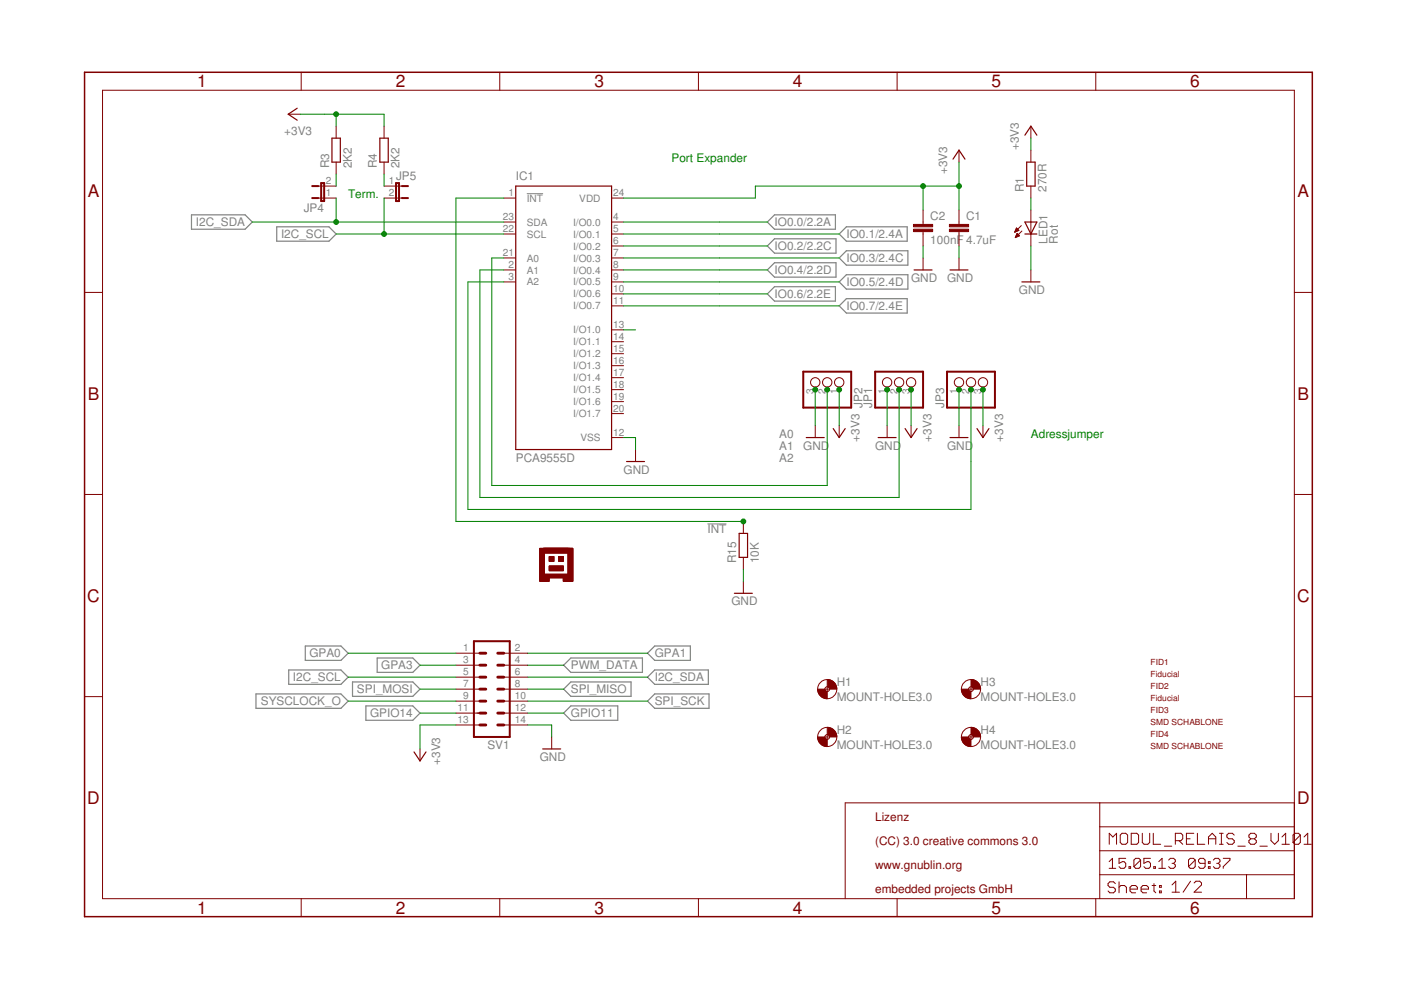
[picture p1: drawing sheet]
<svg xmlns="http://www.w3.org/2000/svg" width="297mm" height="210mm" viewBox="0 0 297 210" stroke-linecap="round" stroke-linejoin="round" font-family="sans-serif">
<path d="M111.7 41.1h3.4M150 111.1h4" fill="none" stroke="#808080" stroke-width=".21"/>
<g fill="none" stroke="#808080" stroke-width=".25">
<path d="M40.6 45.6h11.4l1.5 1.5-1.5 1.5h-11.4zM58.7 48.1h11l1.6 1.5-1.6 1.5h-11zM164.2 45.6h12.9v3h-12.9l-1.5-1.5zM164.2 50.6h13v3.1h-13l-1.5-1.5zM164.2 55.7h13v3.1h-13l-1.5-1.6zM179.5 48.1h12.8v3h-12.8l-1.6-1.5zM179.5 53.2h13v3h-13l-1.6-1.5zM179.5 58.3h13v3h-13l-1.6-1.5zM164.2 60.8h12.9v3h-12.9l-1.5-1.5zM179.5 63.3h12.8v3.1h-12.8l-1.6-1.5zM64.7 137h7.6l1.5 1.5-1.5 1.5h-7.6zM80 139.5h7.5l1.5 1.5-1.5 1.6h-7.5z"/>
<path d="M137.3 138.5l1.5-1.5h7.6v3h-7.6zM54.3 147.1h18l1.5 1.6-1.5 1.5h-18zM61.2 142h11.1l1.5 1.6-1.5 1.5h-11.1zM74.7 144.6h12.8l1.5 1.5-1.5 1.5h-12.8zM77.6 149.7h9.9l1.5 1.5-1.5 1.5h-9.9zM119.5 151.2l1.5-1.5h10v3h-10zM119.5 146.1l1.5-1.5h12.8v3h-12.8zM119.5 141l1.5-1.5h15.2v3.1h-15.2zM137.3 148.7l1.5-1.6h11.5v3.1h-11.5zM137.3 143.6l1.5-1.6h11.4v3.1h-11.4z"/>
</g>
<g fill="none" stroke="#800000" stroke-width=".21">
<path d="M21.7 19.1h252.7v171.4h-252.7zM63.9 15.3v3.8M106 15.3v3.8M148.1 15.3v3.8M190.2 15.3v3.8M232.3 15.3v3.8M61.1 24.2h2.5M67.5 39.5h3.8M71.3 26.8v2.5M71.3 34.4v2.5M81.4 26.8v2.5M81.4 34.4v2.5"/>
<path d="M81.4 39.5h3.8M203.3 31.8v2.6M218.6 26.8v2.5M218.6 31.8v2.6M218.6 39.5v2.5M67.5 42h3.8M81.4 42h3.8M106.8 49.6h2.5M106.8 47.1h2.5M106.8 54.7h2.5M106.8 57.2h2.5M106.8 59.8h2.5"/>
<path d="M106.8 42h2.5M129.7 49.6h2.5M129.7 47.1h2.5M129.7 54.7h2.5M129.7 57.2h2.5M129.7 59.8h2.5M129.7 42h2.5M129.7 52.2h2.5M195.7 44.5v3.1M195.7 49.1v3.1M195.7 54.7v2.5M203.3 44.5v3.1"/>
<path d="M203.3 49.1v3.1M203.3 54.7v2.5M215.2 49.1h.2M215.2 49h.4M215.3 48.9h.6M215.3 50.3h.1M215.3 48.8h.6M215.3 50.2h.3M215.4 50.1h.5M215.4 48.6h.4M215.4 48.5h.3M215.4 50h.7"/>
<path d="M215.5 48.4h.1M215.5 49.8h.5M215.5 48.3l.5 .6-.9 .3zM215.5 49.7h.4M215.6 49.6h.2M215.6 49.5l-.3 .9M215.6 49.5l.6 .5M215.6 49.5h.1M216.2 50l-.9 .4M216.5 47.8l-1.4 1.4M216.7 49l-1.4 1.4M218.6 44.5v7.7"/>
<path d="M218.6 57.2v2.6M17.9 62h3.8M129.7 62.3h2.5M129.7 64.9h2.5M129.7 69.9h2.5M129.7 72.5h2.5M129.7 75h2.5M129.7 77.5h2.5M274.4 62h3.8M129.7 92.8h2.5M129.7 80.1h2.5M129.7 82.6h2.5"/>
<path d="M129.7 85.2h2.5M129.7 87.7h2.5M134.7 95.3v2.6M172.8 82.1v.5M172.8 90.2v2.6M175.4 82.1v.5M177.9 82.1v.5M177.9 90.2v2.6M188.1 82.1v.5M188.1 90.2v2.6M190.6 82.1v.5M193.2 82.1v.5"/>
<path d="M193.2 90.2v2.6M203.3 82.1v.5M203.3 90.2v2.6M205.9 82.1v.5M208.4 82.1v.5M208.4 90.2v2.6M17.9 104.8h3.8M157.6 110.6v2.5M157.6 118.2v2.5M274.4 104.8h3.8M96.7 138.5h5M106.8 138.5h5.1"/>
<path d="M157.6 123.3v2.5M17.9 147.7h3.8M89 158.8v2.5M96.7 151.2h5M96.7 141h5M96.7 143.6h5M96.7 146.1h5M96.7 148.7h5M96.7 153.7h5M106.8 151.2h5.1M106.8 141h5.1M106.8 143.6h5.1"/>
<path d="M106.8 146.1h5.1M106.8 148.7h5.1M106.8 153.7h5.1M117 156.3v2.5M174.9 146.1h1M174.9 156.3h1M175.4 145.6v1M175.4 155.7v1.1M205.4 146.1h1M205.4 156.3h1M205.9 145.6v1M205.9 155.7v1.1"/>
<path d="M274.4 147.7h3.8M233.2 170.2v20.3M233.2 175.3h41.2M235.2 179v-2.3l.7 .8 .8-.8v2.3M237.9 176.7h.8l.4 .4v1.5l-.4 .4h-.8l-.4-.4v-1.5zM239.8 176.7h1.2l.4 .4v1.5l-.4 .4h-1.2zM242.2 176.7v1.9l.4 .4h.8l.4-.4v-1.9M244.5 176.7v2.3h1.6M246.9 179.4h1.5M249.2 178.2h1.2l.4-.4v-.7l-.4-.4h-1.2v2.3M250 178.2l.8 .8M251.5 177.8h.8"/>
<path d="M253.1 176.7h-1.6v2.3h1.6M253.9 176.7v2.3h1.5M256.2 177.8h1.6M256.2 179v-1.5l.8-.8 .8 .8v1.5M258.6 176.7h.7M258.6 179h.7M259 176.7v2.3M261.7 177.1l-.4-.4h-.8l-.4 .4v.4l.4 .3h.8l.4 .4v.4l-.4 .4h-.8l-.4-.4M262.4 179.4h1.6M265.2 177.8l-.4-.3v-.4l.4-.4h.8l.4 .4v.4l-.4 .3M265.2 177.8l-.4 .4v.4l.4 .4h.8l.4-.4v-.4l-.4-.4M265.2 177.8h.8"/>
<path d="M267.1 179.4h1.6M269.5 176.7v1.5l.8 .8 .7-.8v-1.5M271.8 179h1.6M271.8 177.5l.8-.8v2.3M274.4 170.2h-95.2v20.3M275.7 177.1l-.4-.4h-.8l-.3 .4v1.5M275.7 177.1v1.5l-.4 .4h-.8l-.3-.4M275.7 177.1l-1.5 1.5M276.5 179h1.5M276.5 177.5l.8-.8v2.3M63.9 190.5v3.9M106 190.5v3.9"/>
<path d="M148.1 190.5v3.9M190.2 190.5v3.9M232.3 190.5v3.9M233.2 185.5h41.2M233.2 180.4h41.2M235.2 182.7l.7-.7v2.1M235.2 184.1h1.4M236.5 187.3l-.4-.3h-.8l-.4 .3v.4l.4 .4h.8l.4 .4v.4l-.4 .4h-.8l-.4-.4M237.3 187v2.3M237.3 188.1l.3-.4h.8l.4 .4v1.2M238.7 182h-1.4v1l.7-.3h.3l.4 .3v.7l-.4 .4h-.7l-.3-.4M239.4 183.7h.3v.4h-.3z"/>
<path d="M239.6 188.5h1.6v-.4l-.4-.4h-.8l-.4 .4v.8l.4 .4h.8M241.8 182.4v1.3l-.3 .4h-.7l-.4-.4M241.8 182.4l-.3-.4h-.7l-.4 .4v1.3M241.8 182.4l-1.4 1.3M241.9 188.5h1.6v-.4l-.4-.4h-.8l-.4 .4v.8l.4 .4h.8M243.9 182h-1.4v1l.7-.3h.4l.3 .3v.7l-.3 .4h-.7l-.4-.4M244.3 187.7h.7M244.6 183.7h.4v.4h-.4zM244.7 187.3v1.6l.3 .4M245.7 184.1h1.4M245.7 182.7l.7-.7v2.1M245.8 187.7h.4v.4h-.4z"/>
<path d="M245.8 188.9h.4v.4h-.4zM247.8 182.4l.3-.4h.7l.4 .4v.3l-.4 .3M248.5 183h.3M248.5 187.6l.8-.8v2.4M248.5 189.2h1.6M248.8 183l.4 .4v.3l-.4 .4h-.7l-.3-.4M252.4 186.8l-1.6 2.4M253.2 187.2l.4-.4h.8l.3 .4v.4l-1.5 1.6h1.5M253.4 182.4v1.3l-.4 .4h-.7l-.3-.4M253.4 182.4l-.4-.4h-.7l-.3 .4v1.3M253.4 182.4l-1.4 1.3M255.5 183h-1.1l-.3-.3v-.3l.3-.4h.8l.3 .4v1.3l-.3 .4h-.8l-.3-.4"/>
<path d="M256.2 182.7h.4v.3h-.4zM256.2 183.7h.4v.4h-.4zM257.3 182.4l.3-.4h.7l.4 .4v.3l-.4 .3M258 183h.3M258.3 183l.4 .4v.3l-.4 .4h-.7l-.3-.4M259.4 182h1.4v.4l-1.4 1.3v.4M264.3 185.5v5"/>
<circle cx="172.8" cy="81.1" r=".99"/>
<circle cx="175.4" cy="81.1" r=".99"/>
<circle cx="177.9" cy="81.1" r=".99"/>
<circle cx="188.1" cy="81.1" r=".99"/>
<circle cx="190.6" cy="81.1" r=".99"/>
<circle cx="193.2" cy="81.1" r=".99"/>
<circle cx="203.3" cy="81.1" r=".99"/>
<circle cx="205.9" cy="81.1" r=".99"/>
<circle cx="208.4" cy="81.1" r=".99"/>
<circle cx="175.4" cy="146.1" r="2.03"/>
<circle cx="175.4" cy="156.3" r="2.03"/>
<circle cx="175.4" cy="146.1" r=".51"/>
<circle cx="175.4" cy="156.3" r=".51"/>
<circle cx="205.9" cy="156.3" r="2.03"/>
<circle cx="205.9" cy="146.1" r="2.03"/>
<circle cx="205.9" cy="156.3" r=".51"/>
<circle cx="205.9" cy="146.1" r=".51"/>
</g>
<path d="M17.9 15.3h260.3v179.1h-260.3z" fill="none" stroke="#800000" stroke-width=".32"/>
<path d="M66.2 39.5h1.3M68.1 38.8h.6v3.8h-.6zM84 38.8h.6v3.8h-.6zM85.2 39.5h1.3M66.2 42h1.3M85.2 42h1.3M170.3 78.8h10.2v7.6h-10.2zM185.5 78.8h10.2v7.6h-10.2zM200.8 78.8h10.1v7.6h-10.1zM100.5 136h7.6v20.3h-7.6z" fill="none" stroke="#800000" stroke-width=".42"/>
<g fill="none" stroke="#800000" stroke-width=".61">
<path d="M101.7 138.5h1.3M105.5 138.5h1.3M101.7 148.7h1.3M101.7 146.1h1.3M101.7 143.6h1.3M101.7 141h1.3M101.7 151.2h1.3M101.7 153.7h1.3M105.5 148.7h1.3M105.5 146.1h1.3M105.5 143.6h1.3M105.5 141h1.3"/>
<path d="M105.5 151.2h1.3M105.5 153.7h1.3"/>
</g>
<g fill="none" stroke="#800000" stroke-width=".25">
<path d="M63 22.9l-1.9 1.3 1.9 1.3M70.4 29.3h1.8v5.1h-1.8zM80.5 29.3h1.8v5.1h-1.8zM109.3 39.5h20.4v55.8h-20.4zM202.1 33.7l1.2-1.9 1.3 1.9M217.3 28.7l1.3-1.9 1.2 1.9M217.7 34.4h1.8v5.1h-1.8zM193.8 57.2h3.8M201.4 57.2h3.8M216.7 59.8h3.8M217.3 47.1h2.5l-1.2 2.5zM217.3 49.6h2.5"/>
<path d="M132.8 97.9h3.9M170.9 92.8h3.9M176.7 90.9l1.2 1.9 1.3-1.9M186.2 92.8h3.8M191.9 90.9l1.3 1.9 1.2-1.9M201.4 92.8h3.8M207.1 90.9l1.3 1.9 1.3-1.9M156.7 113.1h1.8v5.1h-1.8zM155.7 125.8h3.8M87.8 159.4l1.2 1.9 1.3-1.9M115.1 158.8h3.8"/>
</g>
<g fill="#800000" stroke="#800000" stroke-width=".21">
<path d="M201.3 48.6h4.1v.5h-4.1z"/>
<path d="M201.3 47.6h4.1v.5h-4.1z"/>
<path d="M193.7 48.6h4v.5h-4z"/>
<path d="M193.7 47.6h4v.5h-4z"/>
<path d="M115.2 116.2h5.5v.8h-5.5z"/>
<path d="M120.7 116.3h.7v7h-.7z"/>
<path d="M115.1 122.4h.8v.9h-.8z"/>
<path d="M119.9 122.4h.8v.9h-.8z"/>
<path d="M116.4 120h3v1h-3z"/>
<path d="M116.4 118h1.1v1h-1.1z"/>
<path d="M114.4 116.3h1v7h-1z"/>
<path d="M115.4 116.2h5v1.1h-5z"/>
<path d="M120.4 116.3h1v7h-1z"/>
<path d="M115.4 121.8h5v.7h-5z"/>
<path d="M115.4 122.2h1v1.1h-1z"/>
<path d="M119.4 122.2h1v1.1h-1z"/>
<path d="M118.4 118h1v1h-1z"/>
</g>
<g fill="#800000" stroke="#800000" stroke-width=".21">
<path d="M175.4 144.1a2 2 0 0 1 2 2h-1.5l-.1-.3-.4-.2z" fill-rule="evenodd"/>
<path d="M173.4 146.1h1.5l.2 .4 .3 .1v1.5a2.04 2.04 0 0 1-2-2z" fill-rule="evenodd"/>
<path d="M175.4 154.2a2.04 2.04 0 0 1 2 2.1h-1.5l-.1-.3-.4-.3z" fill-rule="evenodd"/>
<path d="M173.4 156.3h1.5l.2 .4 .3 .1v1.5a2 2 0 0 1-2-2z" fill-rule="evenodd"/>
<path d="M205.9 144.1a2 2 0 0 1 2 2h-1.5l-.1-.3-.4-.2z" fill-rule="evenodd"/>
<path d="M203.8 146.1h1.6v.3l.5 .2v1.5a2.04 2.04 0 0 1-2.1-2z" fill-rule="evenodd"/>
<path d="M205.9 154.2a2.04 2.04 0 0 1 2 2.1h-1.5l-.2-.4-.3-.2z" fill-rule="evenodd"/>
<path d="M203.8 156.3h1.6v.3l.5 .2v1.5a2 2 0 0 1-2.1-2z" fill-rule="evenodd"/>
</g>
<g fill="none" stroke="#008000" stroke-width=".21">
<path d="M63.6 24.2h17.8v2.6M71.3 24.2v2.6M71.3 36.9v2.6M81.4 36.9v2.6M195.7 39.5v5M203.3 34.4v10.1M203.3 39.5h-43.2v2.5h-27.9M218.6 29.3v2.5M53.5 47.1h53.3M71.3 42v5.1M71.3 49.6h35.5M81.4 42v7.6"/>
<path d="M106.8 42h-10.1v68.6h60.9M106.8 54.7h-2.5v48.2h71.1v-20.3M106.8 57.2h-5.1v48.3h88.9v-22.9M106.8 59.8h-7.6v48.2h106.7v-25.4M132.2 47.1h30.5M132.2 49.6h45.7M132.2 52.2h30.5M132.2 54.7h45.7M132.2 57.2h30.5M132.2 59.8h45.7M195.7 52.2v2.5M203.3 52.2v2.5"/>
<path d="M218.6 42v2.5M218.6 52.2v5M132.2 62.3h30.5M132.2 64.9h45.7M132.2 69.9h2.5M132.2 92.8h2.5v2.5M172.8 82.6v7.6M177.9 82.6v7.6M188.1 82.6v7.6M193.2 82.6v7.6M203.3 82.6v7.6M208.4 82.6v7.6"/>
<path d="M73.8 138.5h22.9M111.9 138.5h25.4M157.6 120.7v2.6M73.8 148.7h22.9M73.8 143.6h22.9M89 151.2h7.7M89 146.1h7.7M89 141h7.7M96.7 153.7h-7.7v5.1M111.9 153.7h5.1v2.6M111.9 151.2h7.6M111.9 148.7h25.4"/>
<path d="M111.9 146.1h7.6M111.9 141h7.6M111.9 143.6h25.4"/>
</g>
<g fill="#008000" stroke="#008000" stroke-width=".21">
<circle cx="172.8" cy="82.6" r=".51"/>
<circle cx="188.1" cy="82.6" r=".51"/>
<circle cx="203.3" cy="82.6" r=".51"/>
<circle cx="203.3" cy="39.5" r=".51"/>
<circle cx="195.7" cy="39.5" r=".51"/>
<circle cx="71.3" cy="24.2" r=".51"/>
<circle cx="177.9" cy="82.6" r=".51"/>
<circle cx="193.2" cy="82.6" r=".51"/>
<circle cx="208.4" cy="82.6" r=".51"/>
<circle cx="175.4" cy="82.6" r=".51"/>
<circle cx="190.6" cy="82.6" r=".51"/>
<circle cx="205.9" cy="82.6" r=".51"/>
<circle cx="157.6" cy="110.6" r=".51"/>
<circle cx="71.3" cy="47.1" r=".51"/>
<circle cx="81.4" cy="49.6" r=".51"/>
</g>
<g font-size="3.7" fill="#800000">
<text x="41.8" y="18.5">1</text>
<text x="83.9" y="18.5">2</text>
<text x="126" y="18.5">3</text>
<text x="168.1" y="18.5">4</text>
<text x="210.2" y="18.5">5</text>
<text x="252.4" y="18.5">6</text>
<text x="18.6" y="41.9">A</text>
<text x="275.1" y="41.9">A</text>
<text x="18.6" y="84.7">B</text>
<text x="275.1" y="84.7">B</text>
<text x="18.5" y="127.6">C</text>
<text x="275" y="127.6">C</text>
<text x="18.5" y="170.4">D</text>
<text x="275" y="170.4">D</text>
<text x="41.8" y="193.7">1</text>
<text x="83.9" y="193.7">2</text>
<text x="126" y="193.7">3</text>
<text x="168.1" y="193.7">4</text>
<text x="210.2" y="193.7">5</text>
<text x="252.4" y="193.7">6</text>
</g>
<g font-size="2.5" fill="#808080">
<text x="60.3" y="28.5">+3V3</text>
<text x="69.8" y="35.6" transform="rotate(-90 69.8 35.6)">R3</text>
<text x="74.6" y="35.6" transform="rotate(-90 74.6 35.6)">2K2</text>
<text x="79.9" y="35.6" transform="rotate(-90 79.9 35.6)">R4</text>
<text x="84.7" y="35.6" transform="rotate(-90 84.7 35.6)">2K2</text>
<text x="216" y="31.8" transform="rotate(-90 216 31.8)">+3V3</text>
<text x="84" y="38.2">JP5</text>
<text x="109.4" y="38.2">IC1</text>
<text x="200.8" y="36.9" transform="rotate(-90 200.8 36.9)">+3V3</text>
<text x="217.1" y="40.7" transform="rotate(-90 217.1 40.7)">R1</text>
<text x="221.9" y="40.7" transform="rotate(-90 221.9 40.7)">270R</text>
<text x="41.5" y="48">I2C_SDA</text>
<text x="64.4" y="45">JP4</text>
<text x="164.2" y="48">IO0.0/2.2A</text>
<text x="197.2" y="46.7">C2</text>
<text x="204.8" y="46.7">C1</text>
<text x="59.6" y="50.5">I2C_SCL</text>
<text x="164.2" y="53">IO0.2/2.2C</text>
<text x="179.5" y="50.5">IO0.1/2.4A</text>
<text x="197.2" y="51.8">100nF 4.7uF</text>
<text x="222.1" y="51.6" transform="rotate(-90 222.1 51.6)">LED1</text>
<text x="224.3" y="51.6" transform="rotate(-90 224.3 51.6)">Rot</text>
<text x="164.2" y="58.1">IO0.4/2.2D</text>
<text x="179.5" y="55.6">IO0.3/2.4C</text>
<text x="193.2" y="59.8">GND</text>
<text x="200.8" y="59.8">GND</text>
<text x="164.2" y="63.2">IO0.6/2.2E</text>
<text x="179.5" y="60.7">IO0.5/2.4D</text>
<text x="179.5" y="65.7">IO0.7/2.4E</text>
<text x="216" y="62.3">GND</text>
<text x="182.9" y="86.4" transform="rotate(-90 182.9 86.4)">JP2</text>
<text x="184.9" y="86.4" transform="rotate(-90 184.9 86.4)">JP1</text>
<text x="200.2" y="86.4" transform="rotate(-90 200.2 86.4)">JP3</text>
<text x="165.2" y="92.8">A0</text>
<text x="165.2" y="95.3">A1</text>
<text x="170.3" y="95.3">GND</text>
<text x="182.2" y="93.6" transform="rotate(-90 182.2 93.6)">+3V3</text>
<text x="185.5" y="95.3">GND</text>
<text x="197.5" y="93.6" transform="rotate(-90 197.5 93.6)">+3V3</text>
<text x="200.8" y="95.3">GND</text>
<text x="212.7" y="93.6" transform="rotate(-90 212.7 93.6)">+3V3</text>
<text x="109.4" y="97.9">PCA9555D</text>
<text x="132.2" y="100.4">GND</text>
<text x="165.2" y="97.9">A2</text>
<text x="150" y="113.1">INT</text>
<text x="156.1" y="119.4" transform="rotate(-90 156.1 119.4)">R15</text>
<text x="160.9" y="119.4" transform="rotate(-90 160.9 119.4)">10K</text>
<text x="155.1" y="128.3">GND</text>
<text x="65.6" y="139.4">GPA0</text>
<text x="80.8" y="141.9">GPA3</text>
<text x="121" y="141.9">PWM_DATA</text>
<text x="138.8" y="139.4">GPA1</text>
<text x="55.3" y="149.5">SYSCLOCK_O</text>
<text x="62.1" y="144.5">I2C_SCL</text>
<text x="75.7" y="147">SPI_MOSI</text>
<text x="121" y="147">SPI_MISO</text>
<text x="138.8" y="149.5">SPI_SCK</text>
<text x="138.8" y="144.5">I2C_SDA</text>
<text x="177.4" y="148.6">MOUNT-HOLE3.0</text>
<text x="177.4" y="145.5">H1</text>
<text x="207.9" y="148.6">MOUNT-HOLE3.0</text>
<text x="207.9" y="145.5">H3</text>
<text x="78.5" y="152.1">GPIO14</text>
<text x="121" y="152.1">GPIO11</text>
<text x="177.4" y="155.7">H2</text>
<text x="207.9" y="155.7">H4</text>
<text x="103.3" y="158.8">SV1</text>
<text x="114.4" y="161.3">GND</text>
<text x="177.4" y="158.7">MOUNT-HOLE3.0</text>
<text x="207.9" y="158.7">MOUNT-HOLE3.0</text>
<text x="93.4" y="162.2" transform="rotate(-90 93.4 162.2)">+3V3</text>
</g>
<g font-size="2.5" fill="#008000">
<text x="142.4" y="34.4">Port Expander</text>
<text x="73.8" y="42">Term.</text>
<text x="218.6" y="92.8">Adressjumper</text>
</g>
<g font-size="2.5" fill="#800000">
<text x="185.5" y="179.1">(CC) 3.0 creative commons 3.0</text>
<text x="185.5" y="174">Lizenz</text>
<text x="185.5" y="184.2">www.gnublin.org</text>
<text x="185.5" y="189.3">embedded projects GmbH</text>
</g>
<g font-size="2.1" fill="#808080">
<text x="69.1" y="41.6">1</text>
<text x="69.1" y="39.1">2</text>
<text x="82.4" y="39.1">1</text>
<text x="82.4" y="41.6">2</text>
<text x="107.8" y="41.6">1</text>
<text x="130" y="41.6">24</text>
<text x="106.6" y="46.7">23</text>
<text x="111.7" y="47.8">SDA</text>
<text x="111.7" y="42.8">INT</text>
<text x="121.5" y="47.8">I/O0.0</text>
<text x="122.8" y="42.8">VDD</text>
<text x="130" y="46.7">4</text>
<text x="106.6" y="49.3">22</text>
<text x="111.7" y="50.4">SCL</text>
<text x="121.5" y="50.4">I/O0.1</text>
<text x="121.5" y="52.9">I/O0.2</text>
<text x="130" y="49.3">5</text>
<text x="130" y="51.8">6</text>
<text x="106.6" y="54.3">21</text>
<text x="107.8" y="56.9">2</text>
<text x="107.8" y="59.4">3</text>
<text x="111.7" y="55.4">A0</text>
<text x="111.7" y="58">A1</text>
<text x="121.5" y="55.5">I/O0.3</text>
<text x="121.5" y="58">I/O0.4</text>
<text x="130" y="54.3">7</text>
<text x="130" y="56.9">8</text>
<text x="130" y="59.4">9</text>
<text x="111.7" y="60.5">A2</text>
<text x="121.5" y="60.5">I/O0.5</text>
<text x="121.5" y="63.1">I/O0.6</text>
<text x="121.5" y="65.6">I/O0.7</text>
<text x="130" y="62">10</text>
<text x="130" y="64.5">11</text>
<text x="121.5" y="70.7">I/O1.0</text>
<text x="130" y="69.6">13</text>
<text x="121.5" y="73.2">I/O1.1</text>
<text x="121.5" y="75.8">I/O1.2</text>
<text x="130" y="72.1">14</text>
<text x="130" y="74.6">15</text>
<text x="130" y="77.2">16</text>
<text x="121.5" y="78.3">I/O1.3</text>
<text x="121.5" y="80.8">I/O1.4</text>
<text x="121.5" y="83.4">I/O1.5</text>
<text x="130" y="79.7">17</text>
<text x="130" y="82.3">18</text>
<text x="172.5" y="83.6" transform="rotate(-90 172.5 83.6)">3</text>
<text x="175" y="83.6" transform="rotate(-90 175 83.6)">2</text>
<text x="177.6" y="83.6" transform="rotate(-90 177.6 83.6)">1</text>
<text x="187.7" y="83.6" transform="rotate(-90 187.7 83.6)">1</text>
<text x="190.3" y="83.6" transform="rotate(-90 190.3 83.6)">2</text>
<text x="192.8" y="83.6" transform="rotate(-90 192.8 83.6)">3</text>
<text x="203" y="83.6" transform="rotate(-90 203 83.6)">1</text>
<text x="205.5" y="83.6" transform="rotate(-90 205.5 83.6)">2</text>
<text x="208" y="83.6" transform="rotate(-90 208 83.6)">3</text>
<text x="121.5" y="85.9">I/O1.6</text>
<text x="121.5" y="88.5">I/O1.7</text>
<text x="130" y="84.8">19</text>
<text x="130" y="87.3">20</text>
<text x="123.1" y="93.5">VSS</text>
<text x="130" y="92.4">12</text>
<text x="98.2" y="138.1">1</text>
<text x="98.2" y="140.7">3</text>
<text x="98.2" y="143.2">5</text>
<text x="109.2" y="138.1">2</text>
<text x="109.2" y="140.7">4</text>
<text x="109.2" y="143.2">6</text>
<text x="98.2" y="145.7">7</text>
<text x="98.2" y="148.3">9</text>
<text x="109.2" y="145.7">8</text>
<text x="109.2" y="148.3">10</text>
<text x="97" y="150.8">11</text>
<text x="97" y="153.4">13</text>
<text x="109.2" y="150.8">12</text>
<text x="109.2" y="153.4">14</text>
</g>
<g font-size="1.8" fill="#800000">
<text x="244" y="143.6">Fiducial</text>
<text x="244" y="141">FID1</text>
<text x="244" y="148.6">Fiducial</text>
<text x="244" y="146.1">FID2</text>
<text x="244" y="153.7">SMD SCHABLONE</text>
<text x="244" y="151.2">FID3</text>
<text x="244" y="158.8">SMD SCHABLONE</text>
<text x="244" y="156.3">FID4</text>
</g>
</svg>
